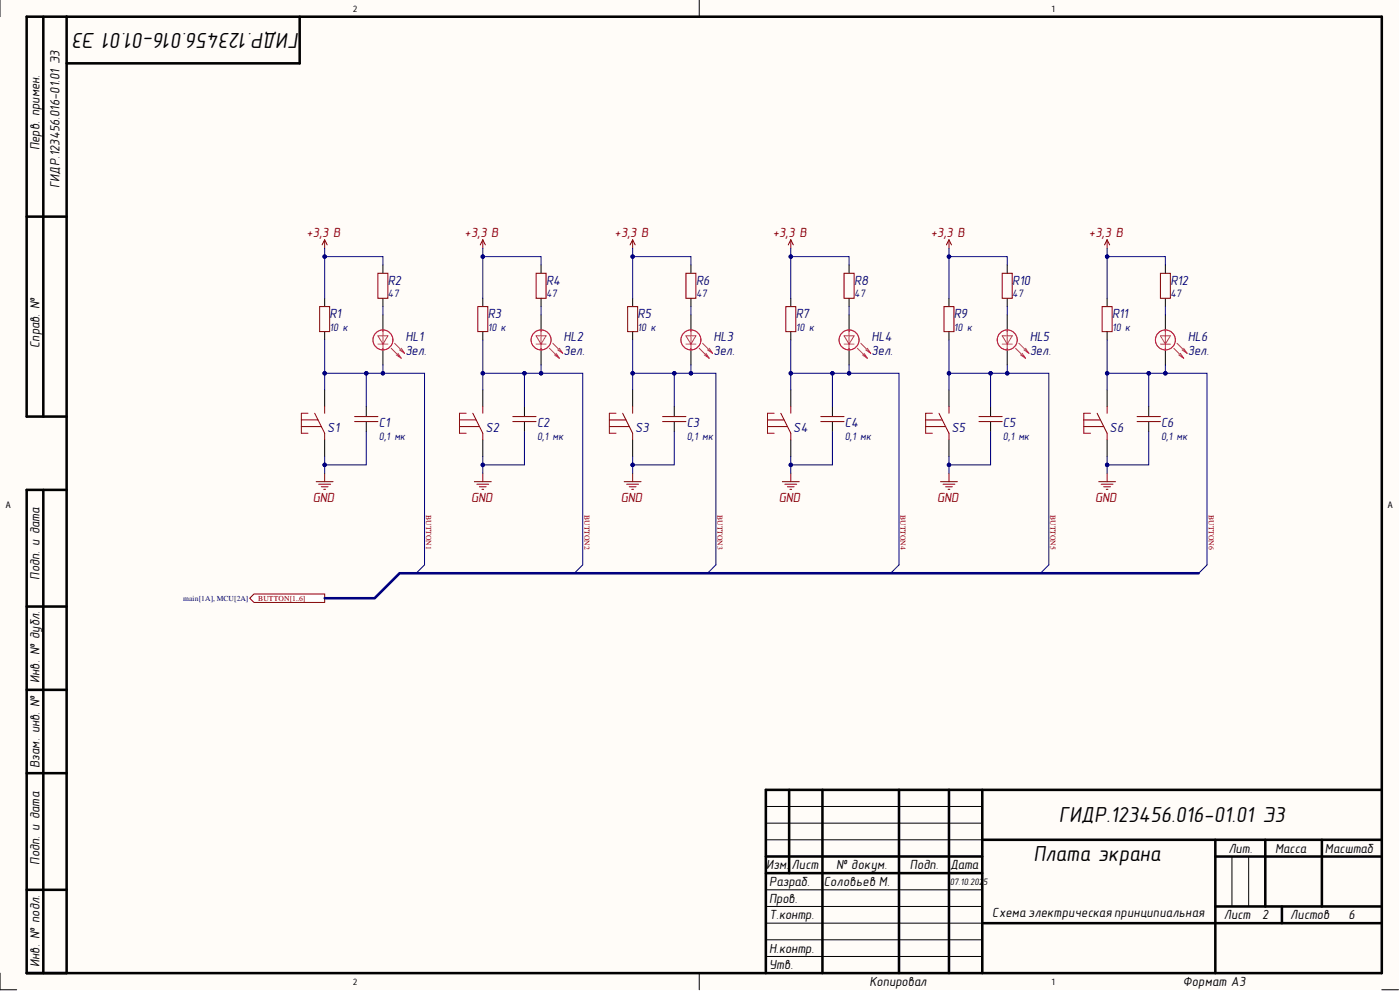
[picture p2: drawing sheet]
<svg xmlns="http://www.w3.org/2000/svg" width="420mm" height="297mm" viewBox="0 0 420 297" stroke-linecap="round" stroke-linejoin="round" font-family="sans-serif">
<g fill="#fffcf8">
<path d="M0 0h419.4v296.7h-419.4z" fill-rule="evenodd"/>
<path d="M5 5h409.3v286.7h-409.3z" fill-rule="evenodd"/>
</g>
<g fill="none" stroke="#000" stroke-width=".3">
<path d="M0 0v5M209.7 0v5M97.4 89.4v2.5M97.4 99.4v2.5M114.8 94.4v5M144.8 89.4v2.5M144.8 99.4v2.5M162.2 94.4v5M189.7 89.4v2.5M189.7 99.4v2.5M207.2 94.4v5M237.1 89.4v2.5"/>
<path d="M237.1 99.4v2.5M254.6 94.4v5M284.6 89.4v2.5M284.6 99.4v2.5M302 94.4v5M332 89.4v2.5M332 99.4v2.5M349.4 94.4v5M97.4 116.9v5M114.8 104.4v5M144.8 116.9v5M162.2 104.4v5"/>
<path d="M189.7 116.9v5M207.2 104.4v5M237.1 116.9v5M254.6 104.4v5M284.6 116.9v5M302 104.4v5M332 116.9v5M349.4 104.4v5M97.4 131.9v4.9M109.8 121.9v3M109.8 126.4v3M144.8 131.9v4.9"/>
<path d="M157.3 121.9v3M157.3 126.4v3M189.7 131.9v5M202.2 121.9v3M202.2 126.4v3M237.1 131.9v5M249.6 121.9v3M249.6 126.4v3M284.6 131.9v5M297 121.9v3M297 126.4v3M332 131.9v5"/>
<path d="M344.5 121.9v3M344.5 126.4v3M229.6 251.7h64.9M229.6 246.7h64.9M229.6 241.7h64.9M369.4 256.7v15M374.4 256.7v15M229.6 276.7h64.9M229.6 271.7h64.9M229.6 266.7h64.9M0 291.7v5h5M209.7 291.7v5"/>
<path d="M229.6 286.7h64.9M229.6 281.7h64.9M414.3 296.7h5.1"/>
</g>
<g fill="none" stroke="#000" stroke-width=".76">
<path d="M13 5v119.9M20 5v286.7M89.9 5v14h-69.9M8 64.9h12M20 124.9h-12v-119.9h406.3v286.7h-406.3v-144.9h12M13 146.8v144.9M8 181.8h12M8 206.8h12M8 231.8h12M236.6 236.7v25M246.6 236.7v55M269.6 236.7v55"/>
<path d="M284.6 236.7v55M294.5 236.7v55M414.3 236.8h-184.7v54.9M229.6 256.7h64.9M294.5 251.7h119.8M364.4 256.7h49.9M364.4 251.7v40M379.4 251.7v20M396.4 251.7v20M8 266.7h12M229.6 261.7h64.9M294.5 276.7h119.8"/>
<path d="M364.4 271.7h49.9M384.4 271.7v5"/>
</g>
<g fill="none" stroke="#980000" stroke-width=".3">
<path d="M90.4 125.9h5M90.4 127.9h6M92.4 123.9h-2v6h2M94.4 123.9l3 6v2M97.4 121.9v2M137.8 125.9h5M137.8 127.9h6M139.8 123.9h-2v6h2M141.8 123.9l3 6v2M144.8 121.9v2M182.7 125.9h5M182.7 127.9h6"/>
<path d="M184.7 123.9h-2v6h2M186.7 123.9l3 6v2M189.7 121.9v2M230.1 125.9h5M230.1 127.9h6M232.1 123.9h-2v6h2M234.1 123.9l3 6v2M237.1 121.9v2M277.6 125.9h5M277.6 127.9h6M279.6 123.9h-2v6h2M281.6 123.9l3 6v2"/>
<path d="M284.6 121.9v2M325 125.9h5M325 127.9h6M327 123.9h-2v6h2M329 123.9l3 6v2M332 121.9v2"/>
</g>
<g fill="none" stroke="#da2467" stroke-width=".3">
<path d="M114.8 98.9v6M162.2 98.9v6M207.2 98.9v6M254.6 98.9v6M302 98.9v6M349.4 98.9v6M113.3 100.6h3l-1.5 2.5zM113.3 103.1h3M117.3 104.4l3 3M118.3 102.9l3 3M118.8 106.4l1.5 1M119.3 105.9l1 1.5"/>
<path d="M119.8 104.9l1.5 1M120.3 104.4l1 1.5M160.7 100.6h3l-1.5 2.5zM160.7 103.1h3M164.7 104.4l3 3M165.7 102.9l3 3M166.2 106.4l1.5 1M166.7 105.9l1 1.5M167.2 104.9l1.5 1M167.7 104.4l1 1.5M205.7 100.6h3l-1.5 2.5zM205.7 103.1h3"/>
<path d="M209.7 104.4l3 3M210.7 102.9l3 3M211.2 106.4l1.5 1M211.7 105.9l1 1.5M212.2 104.9l1.5 1M212.7 104.4l1 1.5M253.1 100.6h3l-1.5 2.5zM253.1 103.1h3M257.1 104.4l3 3M258.1 102.9l3 3M258.6 106.4l1.5 1M259.1 105.9l1 1.5"/>
<path d="M259.6 104.9l1.5 1M260.1 104.4l1 1.5M300.5 100.6h3l-1.5 2.5zM300.5 103.1h3M304.5 104.4l3 3M305.5 102.9l3 3M306 106.4l1.5 1M306.5 105.9l1 1.5M307 104.9l1.5 1M307.5 104.4l1 1.5M348 100.7h2.9l-1.5 2.5zM348 103.2h2.9"/>
<path d="M352 104.4l2.9 3M353 102.9l3 3M353.4 106.4l1.5 1M353.9 105.9l1 1.5M354.5 104.9l1.5 1M354.9 104.4l1.1 1.5"/>
<circle cx="114.8" cy="101.9" r="3"/>
<circle cx="162.2" cy="101.9" r="3"/>
<circle cx="207.2" cy="101.9" r="3"/>
<circle cx="254.6" cy="101.9" r="3"/>
<circle cx="302" cy="101.9" r="3"/>
<circle cx="349.5" cy="101.9" r="2.99"/>
</g>
<g fill="none" stroke="#800000" stroke-width=".3">
<path d="M95.9 91.9h2.9v7.5h-2.9zM143.3 91.9h3v7.5h-3zM188.2 91.9h3v7.5h-3zM235.6 91.9h3v7.5h-3zM283.1 91.9h2.9v7.5h-2.9zM330.5 91.9h3v7.5h-3zM106.3 124.9h7M106.3 126.4h7M153.8 124.9h6.9M153.8 126.4h6.9M198.7 124.9h7M198.7 126.4h7"/>
<path d="M246.1 124.9h7M246.1 126.4h7M293.5 124.9h7M293.5 126.4h7M341 124.9h7M341 126.4h7M94.8 144.4h5.1M95.6 145.1h3.5M96.3 145.9h2.1M97.1 146.7h.5M97.4 141.8v2.6M142.2 144.4h5.1"/>
<path d="M143 145.1h3.5M143.8 145.9h2M144.5 146.7h.5M144.8 141.8v2.6M187.2 144.4h5M187.9 145.1h3.6M188.7 145.9h2M189.5 146.7h.5M189.7 141.8v2.6M234.6 144.4h5.1M235.4 145.1h3.5M236.1 145.9h2"/>
<path d="M236.9 146.7h.5M237.1 141.8v2.6M282 144.4h5.1M282.8 145.1h3.5M283.5 145.9h2.1M284.3 146.7h.5M284.6 141.8v2.6M329.4 144.4h5.1M330.2 145.1h3.6M331 145.9h2M331.7 146.7h.5M332 141.8v2.6"/>
</g>
<path d="M76.2 178h21.2v2.6h-21.2l-1.3-1.3z" fill-rule="evenodd" fill="#fff"/>
<g fill="none" stroke="#800000" stroke-width=".3">
<path d="M97.4 71.9l-.8 1.5M97.4 71.9l.7 1.5M97.4 71.9v2.5M144.8 71.9l-.8 1.5M144.8 71.9l.7 1.5M144.8 71.9v2.5M189.7 71.9l-.8 1.5M189.7 71.9l.8 1.5M189.7 71.9v2.5M237.1 71.9l-.7 1.5M237.1 71.9l.8 1.5M237.1 71.9v2.5"/>
<path d="M284.6 71.9l-.8 1.5M284.6 71.9l.7 1.5M284.6 71.9v2.5M332 71.9l-.8 1.5M332 71.9l.7 1.5M332 71.9v2.5M113.3 81.9h3v7.5h-3zM160.7 81.9h3v7.5h-3zM205.7 81.9h3v7.5h-3zM253.1 81.9h3v7.5h-3zM300.5 81.9h3v7.5h-3zM348 81.9h2.9v7.5h-2.9z"/>
<path d="M76.2 178h21.2v2.6h-21.2l-1.3-1.3z"/>
</g>
<path d="M114.8 91.9v2.5M109.8 129.4v9.9h-12.4v-2.5M127.3 169.3l-2.5 2.5M174.7 169.3l-2.5 2.5M214.7 169.3l-2.5 2.5M269.6 169.3l-2.5 2.5M314.5 169.3l-2.5 2.5M361.9 169.3l-2.5 2.5" fill="none" stroke="#000080" stroke-width=".3"/>
<path d="M114.8 79.4v2.5M162.2 79.4v2.5M207.2 79.4v2.5M254.6 79.4v2.5M302 79.4v2.5M349.4 79.4v2.5M114.8 89.4v2.5M162.2 89.4v2.5M207.2 89.4v2.5M254.6 89.4v2.5M302 89.4v2.5M349.4 89.4v2.5" fill="none" stroke="#000" stroke-width=".3"/>
<circle cx="97.4" cy="139.3" r=".51" fill="#000080"/>
<g fill="none" stroke="#000080" stroke-width=".3">
<path d="M97.4 139.3v2.5"/>
<circle cx="97.4" cy="139.3" r=".51"/>
</g>
<circle cx="97.4" cy="139.3" r=".51" fill="#000080"/>
<g fill="none" stroke="#000080" stroke-width=".3">
<path d="M97.4 111.9v5"/>
<circle cx="97.4" cy="139.3" r=".51"/>
</g>
<circle cx="97.4" cy="111.9" r=".51" fill="#000080"/>
<g fill="none" stroke="#000080" stroke-width=".3">
<path d="M114.8 79.4v-2.5h-17.4v12.5"/>
<circle cx="97.4" cy="111.9" r=".51"/>
</g>
<circle cx="97.4" cy="76.9" r=".51" fill="#000080"/>
<g fill="none" stroke="#000080" stroke-width=".3">
<path d="M97.4 74.4v2.5"/>
<circle cx="97.4" cy="76.9" r=".51"/>
</g>
<circle cx="97.4" cy="76.9" r=".51" fill="#000080"/>
<g fill="none" stroke="#000080" stroke-width=".3">
<path d="M109.8 111.9v10"/>
<circle cx="97.4" cy="76.9" r=".51"/>
</g>
<circle cx="109.8" cy="111.9" r=".51" fill="#000080"/>
<g fill="none" stroke="#000080" stroke-width=".3">
<path d="M114.8 109.4v2.5"/>
<circle cx="109.8" cy="111.9" r=".51"/>
</g>
<circle cx="114.8" cy="111.9" r=".51" fill="#000080"/>
<g fill="none" stroke="#000080" stroke-width=".3">
<path d="M162.2 91.9v2.5M157.3 129.4v9.9h-12.5v-2.5"/>
<circle cx="114.8" cy="111.9" r=".51"/>
</g>
<circle cx="144.8" cy="139.3" r=".51" fill="#000080"/>
<g fill="none" stroke="#000080" stroke-width=".3">
<path d="M144.8 139.3v2.5"/>
<circle cx="144.8" cy="139.3" r=".51"/>
</g>
<circle cx="144.8" cy="139.3" r=".51" fill="#000080"/>
<g fill="none" stroke="#000080" stroke-width=".3">
<path d="M144.8 111.9v5"/>
<circle cx="144.8" cy="139.3" r=".51"/>
</g>
<circle cx="144.8" cy="111.9" r=".51" fill="#000080"/>
<g fill="none" stroke="#000080" stroke-width=".3">
<path d="M162.2 79.4v-2.5h-17.4v12.5"/>
<circle cx="144.8" cy="111.9" r=".51"/>
</g>
<circle cx="144.8" cy="76.9" r=".51" fill="#000080"/>
<g fill="none" stroke="#000080" stroke-width=".3">
<path d="M144.8 74.4v2.5"/>
<circle cx="144.8" cy="76.9" r=".51"/>
</g>
<circle cx="144.8" cy="76.9" r=".51" fill="#000080"/>
<g fill="none" stroke="#000080" stroke-width=".3">
<path d="M157.3 111.9v10"/>
<circle cx="144.8" cy="76.9" r=".51"/>
</g>
<circle cx="157.3" cy="111.9" r=".51" fill="#000080"/>
<g fill="none" stroke="#000080" stroke-width=".3">
<path d="M162.2 109.4v2.5"/>
<circle cx="157.3" cy="111.9" r=".51"/>
</g>
<circle cx="162.2" cy="111.9" r=".51" fill="#000080"/>
<g fill="none" stroke="#000080" stroke-width=".3">
<path d="M207.2 91.9v2.5M202.2 129.4v9.9h-12.5v-2.4"/>
<circle cx="162.2" cy="111.9" r=".51"/>
</g>
<circle cx="189.7" cy="139.4" r=".51" fill="#000080"/>
<g fill="none" stroke="#000080" stroke-width=".3">
<path d="M189.7 139.3v2.5"/>
<circle cx="189.7" cy="139.4" r=".51"/>
</g>
<circle cx="189.7" cy="139.4" r=".51" fill="#000080"/>
<g fill="none" stroke="#000080" stroke-width=".3">
<path d="M189.7 111.9v5"/>
<circle cx="189.7" cy="139.4" r=".51"/>
</g>
<circle cx="189.7" cy="111.9" r=".51" fill="#000080"/>
<g fill="none" stroke="#000080" stroke-width=".3">
<path d="M207.2 79.4v-2.5h-17.5v12.5"/>
<circle cx="189.7" cy="111.9" r=".51"/>
</g>
<circle cx="189.7" cy="76.9" r=".51" fill="#000080"/>
<g fill="none" stroke="#000080" stroke-width=".3">
<path d="M189.7 74.4v2.5"/>
<circle cx="189.7" cy="76.9" r=".51"/>
</g>
<circle cx="189.7" cy="76.9" r=".51" fill="#000080"/>
<g fill="none" stroke="#000080" stroke-width=".3">
<path d="M202.2 111.9v10"/>
<circle cx="189.7" cy="76.9" r=".51"/>
</g>
<circle cx="202.2" cy="111.9" r=".51" fill="#000080"/>
<g fill="none" stroke="#000080" stroke-width=".3">
<path d="M207.2 109.4v2.5"/>
<circle cx="202.2" cy="111.9" r=".51"/>
</g>
<circle cx="207.2" cy="111.9" r=".51" fill="#000080"/>
<g fill="none" stroke="#000080" stroke-width=".3">
<path d="M254.6 91.9v2.5M249.6 129.4v9.9h-12.5v-2.4"/>
<circle cx="207.2" cy="111.9" r=".51"/>
</g>
<circle cx="237.1" cy="139.4" r=".51" fill="#000080"/>
<g fill="none" stroke="#000080" stroke-width=".3">
<path d="M237.1 139.3v2.5"/>
<circle cx="237.1" cy="139.4" r=".51"/>
</g>
<circle cx="237.1" cy="139.4" r=".51" fill="#000080"/>
<g fill="none" stroke="#000080" stroke-width=".3">
<path d="M237.1 111.9v5"/>
<circle cx="237.1" cy="139.4" r=".51"/>
</g>
<circle cx="237.1" cy="111.9" r=".51" fill="#000080"/>
<g fill="none" stroke="#000080" stroke-width=".3">
<path d="M254.6 79.4v-2.5h-17.5v12.5"/>
<circle cx="237.1" cy="111.9" r=".51"/>
</g>
<circle cx="237.1" cy="76.9" r=".51" fill="#000080"/>
<g fill="none" stroke="#000080" stroke-width=".3">
<path d="M237.1 74.4v2.5"/>
<circle cx="237.1" cy="76.9" r=".51"/>
</g>
<circle cx="237.1" cy="76.9" r=".51" fill="#000080"/>
<g fill="none" stroke="#000080" stroke-width=".3">
<path d="M249.6 111.9v10"/>
<circle cx="237.1" cy="76.9" r=".51"/>
</g>
<circle cx="249.6" cy="111.9" r=".51" fill="#000080"/>
<g fill="none" stroke="#000080" stroke-width=".3">
<path d="M254.6 109.4v2.5"/>
<circle cx="249.6" cy="111.9" r=".51"/>
</g>
<circle cx="254.6" cy="111.9" r=".51" fill="#000080"/>
<g fill="none" stroke="#000080" stroke-width=".3">
<path d="M302 91.9v2.5M297 129.4v9.9h-12.4v-2.4"/>
<circle cx="254.6" cy="111.9" r=".51"/>
</g>
<circle cx="284.6" cy="139.4" r=".51" fill="#000080"/>
<g fill="none" stroke="#000080" stroke-width=".3">
<path d="M284.6 139.3v2.5"/>
<circle cx="284.6" cy="139.4" r=".51"/>
</g>
<circle cx="284.6" cy="139.4" r=".51" fill="#000080"/>
<g fill="none" stroke="#000080" stroke-width=".3">
<path d="M284.6 111.9v5"/>
<circle cx="284.6" cy="139.4" r=".51"/>
</g>
<circle cx="284.6" cy="111.9" r=".51" fill="#000080"/>
<g fill="none" stroke="#000080" stroke-width=".3">
<path d="M302 79.4v-2.5h-17.4v12.5"/>
<circle cx="284.6" cy="111.9" r=".51"/>
</g>
<circle cx="284.6" cy="76.9" r=".51" fill="#000080"/>
<g fill="none" stroke="#000080" stroke-width=".3">
<path d="M284.6 74.4v2.5"/>
<circle cx="284.6" cy="76.9" r=".51"/>
</g>
<circle cx="284.6" cy="76.9" r=".51" fill="#000080"/>
<g fill="none" stroke="#000080" stroke-width=".3">
<path d="M297 111.9v10"/>
<circle cx="284.6" cy="76.9" r=".51"/>
</g>
<circle cx="297" cy="111.9" r=".51" fill="#000080"/>
<g fill="none" stroke="#000080" stroke-width=".3">
<path d="M302 109.4v2.5"/>
<circle cx="297" cy="111.9" r=".51"/>
</g>
<circle cx="302" cy="111.9" r=".51" fill="#000080"/>
<g fill="none" stroke="#000080" stroke-width=".3">
<path d="M349.4 91.9v2.5M344.5 129.4v9.9h-12.5v-2.4"/>
<circle cx="302" cy="111.9" r=".51"/>
</g>
<circle cx="332" cy="139.4" r=".51" fill="#000080"/>
<g fill="none" stroke="#000080" stroke-width=".3">
<path d="M332 139.3v2.5"/>
<circle cx="332" cy="139.4" r=".51"/>
</g>
<circle cx="332" cy="139.4" r=".51" fill="#000080"/>
<g fill="none" stroke="#000080" stroke-width=".3">
<path d="M332 111.9v5"/>
<circle cx="332" cy="139.4" r=".51"/>
</g>
<circle cx="332" cy="111.9" r=".51" fill="#000080"/>
<g fill="none" stroke="#000080" stroke-width=".3">
<path d="M349.4 79.4v-2.5h-17.4v12.5"/>
<circle cx="332" cy="111.9" r=".51"/>
</g>
<circle cx="332" cy="76.9" r=".51" fill="#000080"/>
<g fill="none" stroke="#000080" stroke-width=".3">
<path d="M332 74.4v2.5"/>
<circle cx="332" cy="76.9" r=".51"/>
</g>
<circle cx="332" cy="76.9" r=".51" fill="#000080"/>
<g fill="none" stroke="#000080" stroke-width=".3">
<path d="M344.5 111.9v10"/>
<circle cx="332" cy="76.9" r=".51"/>
</g>
<circle cx="344.5" cy="111.9" r=".51" fill="#000080"/>
<g fill="none" stroke="#000080" stroke-width=".3">
<path d="M349.4 109.4v2.5"/>
<circle cx="344.5" cy="111.9" r=".51"/>
</g>
<circle cx="349.4" cy="111.9" r=".51" fill="#000080"/>
<g fill="none" stroke="#000080" stroke-width=".3">
<path d="M332 101.9v10h29.9v57.4"/>
<circle cx="349.4" cy="111.9" r=".51"/>
</g>
<circle cx="332" cy="111.9" r=".51" fill="#000080"/>
<circle cx="332" cy="111.9" r=".51" fill="none" stroke="#000080" stroke-width=".3"/>
<circle cx="344.5" cy="111.9" r=".51" fill="#000080"/>
<circle cx="344.5" cy="111.9" r=".51" fill="none" stroke="#000080" stroke-width=".3"/>
<circle cx="349.4" cy="111.9" r=".51" fill="#000080"/>
<g fill="none" stroke="#000080" stroke-width=".3">
<path d="M237.1 101.9v10h32.5v57.4"/>
<circle cx="349.4" cy="111.9" r=".51"/>
</g>
<circle cx="237.1" cy="111.9" r=".51" fill="#000080"/>
<circle cx="237.1" cy="111.9" r=".51" fill="none" stroke="#000080" stroke-width=".3"/>
<circle cx="249.6" cy="111.9" r=".51" fill="#000080"/>
<circle cx="249.6" cy="111.9" r=".51" fill="none" stroke="#000080" stroke-width=".3"/>
<circle cx="254.6" cy="111.9" r=".51" fill="#000080"/>
<g fill="none" stroke="#000080" stroke-width=".3">
<path d="M284.6 101.9v10h29.9v57.4"/>
<circle cx="254.6" cy="111.9" r=".51"/>
</g>
<circle cx="284.6" cy="111.9" r=".51" fill="#000080"/>
<circle cx="284.6" cy="111.9" r=".51" fill="none" stroke="#000080" stroke-width=".3"/>
<circle cx="297" cy="111.9" r=".51" fill="#000080"/>
<circle cx="297" cy="111.9" r=".51" fill="none" stroke="#000080" stroke-width=".3"/>
<circle cx="302" cy="111.9" r=".51" fill="#000080"/>
<g fill="none" stroke="#000080" stroke-width=".3">
<path d="M189.7 101.9v10h25v57.4"/>
<circle cx="302" cy="111.9" r=".51"/>
</g>
<circle cx="189.7" cy="111.9" r=".51" fill="#000080"/>
<circle cx="189.7" cy="111.9" r=".51" fill="none" stroke="#000080" stroke-width=".3"/>
<circle cx="202.2" cy="111.9" r=".51" fill="#000080"/>
<circle cx="202.2" cy="111.9" r=".51" fill="none" stroke="#000080" stroke-width=".3"/>
<circle cx="207.2" cy="111.9" r=".51" fill="#000080"/>
<g fill="none" stroke="#000080" stroke-width=".3">
<path d="M144.8 101.9v10h29.9v57.4"/>
<circle cx="207.2" cy="111.9" r=".51"/>
</g>
<circle cx="144.8" cy="111.9" r=".51" fill="#000080"/>
<circle cx="144.8" cy="111.9" r=".51" fill="none" stroke="#000080" stroke-width=".3"/>
<circle cx="157.3" cy="111.9" r=".51" fill="#000080"/>
<circle cx="157.3" cy="111.9" r=".51" fill="none" stroke="#000080" stroke-width=".3"/>
<circle cx="162.2" cy="111.9" r=".51" fill="#000080"/>
<g fill="none" stroke="#000080" stroke-width=".3">
<path d="M97.4 101.9v10h29.9v57.4"/>
<circle cx="162.2" cy="111.9" r=".51"/>
</g>
<circle cx="97.4" cy="111.9" r=".51" fill="#000080"/>
<circle cx="97.4" cy="111.9" r=".51" fill="none" stroke="#000080" stroke-width=".3"/>
<circle cx="109.8" cy="111.9" r=".51" fill="#000080"/>
<circle cx="109.8" cy="111.9" r=".51" fill="none" stroke="#000080" stroke-width=".3"/>
<circle cx="114.8" cy="111.9" r=".51" fill="#000080"/>
<circle cx="114.8" cy="111.9" r=".51" fill="none" stroke="#000080" stroke-width=".3"/>
<path d="M359.4 171.8h-239.6l-7.5 7.5h-14.9" fill="none" stroke="#000080" stroke-width=".76"/>
<g font-size="6.6">
<text x="89.9" y="9.8" transform="rotate(-180 89.9 9.8)">ГИДР.123456.016-01.01 Э3</text>
<text x="317.5" y="246.4">ГИДР.123456.016-01.01 Э3</text>
<text x="309.9" y="258">Плата экрана</text>
</g>
<g font-size="4">
<text x="11.8" y="45" transform="rotate(-90 11.8 45)">Перв. примен.</text>
<text x="17.8" y="56.4" transform="rotate(-90 17.8 56.4)">ГИДР.123456.016-01.01 Э3</text>
<text x="11.8" y="104.3" transform="rotate(-90 11.8 104.3)">Справ. №</text>
<text x="11.8" y="173.8" transform="rotate(-90 11.8 173.8)">Подп. и дата</text>
<text x="11.8" y="204.7" transform="rotate(-90 11.8 204.7)">Инв. № дубл.</text>
<text x="11.8" y="230.3" transform="rotate(-90 11.8 230.3)">Взам. инв. №</text>
<text x="368.4" y="255.6">Лит.</text>
<text x="382.3" y="255.6">Масса</text>
<text x="397.3" y="255.6">Масштаб</text>
<text x="11.8" y="259.2" transform="rotate(-90 11.8 259.2)">Подп. и дата</text>
<text x="229.8" y="260.6">Изм.</text>
<text x="237.4" y="260.6">Лист</text>
<text x="250.7" y="260.6">№ докум.</text>
<text x="272.9" y="260.6">Подп.</text>
<text x="285" y="260.6">Дата</text>
<text x="230.6" y="265.5">Разраб.</text>
<text x="247.1" y="265.5">Соловьев М.</text>
<text x="230.6" y="270.5">Пров.</text>
<text x="230.6" y="275.5">Т.контр.</text>
<text x="297.5" y="274.9">Схема электрическая принципиальная</text>
<text x="366.9" y="275.5">Лист</text>
<text x="378.4" y="275.5">2</text>
<text x="386.9" y="275.5">Листов</text>
<text x="404.4" y="275.5">6</text>
<text x="230.6" y="285.5">Н.контр.</text>
<text x="11.8" y="289.9" transform="rotate(-90 11.8 289.9)">Инв. № подл.</text>
<text x="230.6" y="290.5">Утв.</text>
<text x="260.8" y="295.5">Копировал</text>
<text x="354.7" y="295.5">Формат А3</text>
</g>
<g font-size="4" fill="#800000">
<text x="91.9" y="71">+3,3 В</text>
<text x="139.3" y="71">+3,3 В</text>
<text x="184.3" y="71">+3,3 В</text>
<text x="231.7" y="71">+3,3 В</text>
<text x="279.1" y="71">+3,3 В</text>
<text x="326.5" y="71">+3,3 В</text>
<text x="93.8" y="150.4">GND</text>
<text x="141.2" y="150.4">GND</text>
<text x="186.1" y="150.4">GND</text>
<text x="233.6" y="150.4">GND</text>
<text x="281" y="150.4">GND</text>
<text x="328.4" y="150.4">GND</text>
</g>
<g font-size="4" fill="#000080">
<text x="116.3" y="85.4">R2</text>
<text x="163.7" y="85.4">R4</text>
<text x="208.7" y="85.4">R6</text>
<text x="256.1" y="85.4">R8</text>
<text x="303.5" y="85.4">R10</text>
<text x="351" y="85.4">R12</text>
<text x="98.8" y="95.4">R1</text>
<text x="146.2" y="95.4">R3</text>
<text x="191.2" y="95.4">R5</text>
<text x="238.6" y="95.4">R7</text>
<text x="286" y="95.4">R9</text>
<text x="333.5" y="95.4">R11</text>
<text x="121.6" y="106.5">Зел.</text>
<text x="121.6" y="102.2">HL1</text>
<text x="169" y="106.5">Зел.</text>
<text x="169" y="102.2">HL2</text>
<text x="213.9" y="106.5">Зел.</text>
<text x="213.9" y="102.2">HL3</text>
<text x="261.4" y="106.5">Зел.</text>
<text x="261.4" y="102.2">HL4</text>
<text x="308.8" y="106.5">Зел.</text>
<text x="308.8" y="102.2">HL5</text>
<text x="356.2" y="106.5">Зел.</text>
<text x="356.2" y="102.2">HL6</text>
<text x="98.1" y="129.5">S1</text>
<text x="113.6" y="128.1">C1</text>
<text x="145.6" y="129.5">S2</text>
<text x="161" y="128.1">C2</text>
<text x="190.4" y="129.5">S3</text>
<text x="205.9" y="128.1">C3</text>
<text x="237.9" y="129.5">S4</text>
<text x="253.3" y="128.1">C4</text>
<text x="285.3" y="129.5">S5</text>
<text x="300.8" y="128.1">C5</text>
<text x="332.7" y="129.5">S6</text>
<text x="348.2" y="128.1">C6</text>
</g>
<g font-size="3.3" fill="#000080">
<text x="116.3" y="89.1">47</text>
<text x="163.7" y="89.1">47</text>
<text x="208.7" y="89.1">47</text>
<text x="256.1" y="89.1">47</text>
<text x="303.5" y="89.1">47</text>
<text x="351" y="89.1">47</text>
<text x="98.8" y="99.1">10 к</text>
<text x="146.2" y="99.1">10 к</text>
<text x="191.2" y="99.1">10 к</text>
<text x="238.6" y="99.1">10 к</text>
<text x="286" y="99.1">10 к</text>
<text x="333.5" y="99.1">10 к</text>
<text x="113.6" y="131.8">0,1 мк</text>
<text x="161" y="131.8">0,1 мк</text>
<text x="205.9" y="131.8">0,1 мк</text>
<text x="253.3" y="131.8">0,1 мк</text>
<text x="300.8" y="131.8">0,1 мк</text>
<text x="348.2" y="131.8">0,1 мк</text>
</g>
<g font-size="2.8">
<text x="284.8" y="265.1">07.10.202</text>
<text x="294.8" y="265.1">5</text>
</g>
<g font-size="2.7">
<text x="105.9" y="3.5">2</text>
<text x="315.3" y="3.5">1</text>
<text x="1.8" y="152.3">A</text>
<text x="416.1" y="152.3">A</text>
<text x="105.9" y="295.1">2</text>
<text x="315.3" y="295.1">1</text>
</g>
<g font-size="2.3" fill="#800000">
<text x="127.8" y="154.3" transform="rotate(90 127.8 154.3)">BUTTON1</text>
<text x="175.2" y="154.3" transform="rotate(90 175.2 154.3)">BUTTON2</text>
<text x="215.1" y="154.3" transform="rotate(90 215.1 154.3)">BUTTON3</text>
<text x="270.1" y="154.3" transform="rotate(90 270.1 154.3)">BUTTON4</text>
<text x="315" y="154.3" transform="rotate(90 315 154.3)">BUTTON5</text>
<text x="362.5" y="154.3" transform="rotate(90 362.5 154.3)">BUTTON6</text>
<text x="77.4" y="180">BUTTON[1..6]</text>
</g>
<text font-size="2.3" fill="#000080" x="54.9" y="180">main[1A], MCU[2A]</text>
</svg>
